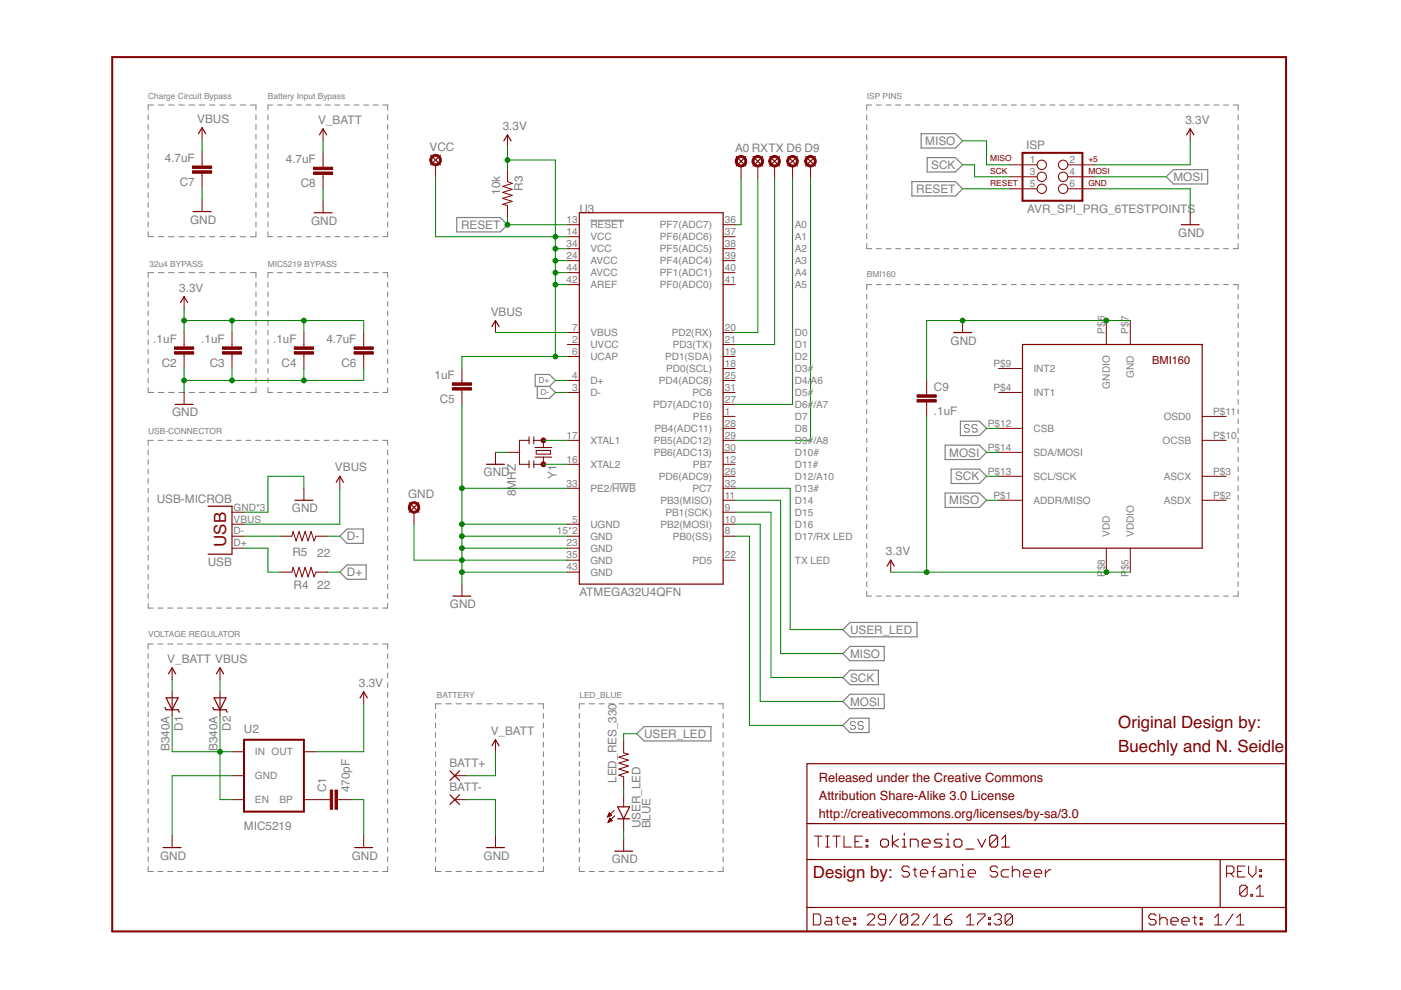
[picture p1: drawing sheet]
<svg xmlns="http://www.w3.org/2000/svg" width="297mm" height="210mm" viewBox="0 0 297 210" stroke-linecap="round" stroke-linejoin="round" font-family="sans-serif">
<g fill="none" stroke="#808080" stroke-width=".21">
<path d="M31.4 24.3v1.1M31.4 26.4v1.1M31.4 28.4v1.1M31.4 30.5v1.1M31.4 32.6v1.1M31.4 34.6v1.1M31.4 36.7v1.1M31.4 38.8v1.1M32.6 22.3h-1.2v1M33.6 22.3h1.2M35.8 22.3h1.1M37.9 22.3h1.2"/>
<path d="M40.1 22.3h1.2M42.2 22.3h1.2M44.4 22.3h1.2M46.6 22.3h1.2M48.8 22.3h1.1M50.9 22.3h1.2M53.1 22.3h1.2v1M54.3 24.3v1.1M54.3 26.4v1.1M54.3 28.4v1.1M54.3 30.5v1.1M54.3 32.6v1.1"/>
<path d="M54.3 34.6v1.1M54.3 36.7v1.1M54.3 38.8v1.1M56.8 24.3v1.1M56.8 26.4v1.1M56.8 28.4v1.1M56.8 30.5v1.1M56.8 32.6v1.1M56.8 34.6v1.1M56.8 36.7v1.1M56.8 38.8v1.1M57.8 22.3h-1v1"/>
<path d="M58.8 22.3h1.1M60.9 22.3h1M62.9 22.3h1M64.9 22.3h1.1M67 22.3h1M69 22.3h1M71 22.3h1.1M73 22.3h1.1M75.1 22.3h1M77.1 22.3h1M79.1 22.3h1.1M81.2 22.3h1v1"/>
<path d="M82.2 24.3v1.1M82.2 26.4v1.1M82.2 28.4v1.1M82.2 30.5v1.1M82.2 32.6v1.1M82.2 34.6v1.1M82.2 36.7v1.1M82.2 38.8v1.1M183.8 24.4v1.1M183.8 26.5v1.1M183.8 28.6v1.1M183.8 30.6v1.1"/>
<path d="M183.8 32.7v1.1M183.8 34.8v1.1M183.8 36.9v1.1M183.8 39.1v1M184.8 22.3h-1v1M185.8 22.3h1.1M187.9 22.3h1M189.9 22.3h1M192 22.3h1M194 22.3h1.1M196 22.3h1.1M198.1 22.3h1"/>
<path d="M200.1 22.3h1.1M202.2 22.3h1M204.2 22.3h1.1M206.3 22.3h1M208.3 22.3h1.1M210.4 22.3h1M212.4 22.3h1M214.4 22.3h1.1M216.5 22.3h1M218.5 22.3h1.1M220.6 22.3h1M222.6 22.3h1.1"/>
<path d="M224.7 22.3h1M226.7 22.3h1.1M228.7 22.3h1.1M230.8 22.3h1M232.8 22.3h1.1M234.9 22.3h1M236.9 22.3h1.1M239 22.3h1M241 22.3h1.1M243.1 22.3h1M245.1 22.3h1M247.1 22.3h1.1"/>
<path d="M249.2 22.3h1M251.2 22.3h1.1M253.3 22.3h1M255.3 22.3h1.1M257.4 22.3h1M259.4 22.3h1.1M261.5 22.3h1v1M262.5 24.4v1.1M262.5 26.5v1.1M262.5 28.6v1.1M262.5 30.6v1.1M262.5 32.7v1.1"/>
<path d="M262.5 34.8v1.1M262.5 36.9v1.1M262.5 39.1v1M31.4 40.9v1M31.4 42.9v1.1M31.4 45v1.1M31.4 47.1v1M31.4 49.1v1.1h1.2M31.4 59.8v1.1M32.6 57.8h-1.2v1M33.6 57.8h1.2M33.6 50.2h1.2"/>
<path d="M35.8 57.8h1.1M35.8 50.2h1.1M37.9 57.8h1.2M37.9 50.2h1.2M40.1 57.8h1.2M40.1 50.2h1.2M42.2 57.8h1.2M42.2 50.2h1.2M44.4 57.8h1.2M44.4 50.2h1.2M46.6 57.8h1.2M46.6 50.2h1.2"/>
<path d="M48.8 57.8h1.1M48.8 50.2h1.1M50.9 57.8h1.2M50.9 50.2h1.2M53.1 57.8h1.2v1M54.3 40.9v1M54.3 42.9v1.1M54.3 45v1.1M54.3 47.1v1M54.3 49.1v1.1h-1.2M54.3 59.8v1.1M56.8 40.9v1"/>
<path d="M56.8 42.9v1.1M56.8 45v1.1M56.8 47.1v1M56.8 49.1v1.1h1M56.8 59.8v1.1M57.8 57.8h-1v1M58.8 57.8h1.1M58.8 50.2h1.1M60.9 57.8h1M60.9 50.2h1M62.9 57.8h1M62.9 50.2h1"/>
<path d="M64.9 57.8h1.1M64.9 50.2h1.1M67 57.8h1M67 50.2h1M69 57.8h1M69 50.2h1M71 57.8h1.1M71 50.2h1.1M73 57.8h1.1M73 50.2h1.1M75.1 57.8h1M75.1 50.2h1"/>
<path d="M77.1 57.8h1M77.1 50.2h1M79.1 57.8h1.1M79.1 50.2h1.1M81.2 57.8h1v1M82.2 40.9v1M82.2 42.9v1.1M82.2 45v1.1M82.2 47.1v1M82.2 49.1v1.1h-1M82.2 59.8v1.1M125.2 46.7h7.1"/>
<path d="M183.8 51.6v1.1h1M183.8 41.1v1.1M183.8 43.2v1.1M183.8 45.3v1.1M183.8 47.4v1.1M183.8 49.5v1.1M185.8 52.7h1.1M187.9 52.7h1M189.9 52.7h1M192 52.7h1M194 52.7h1.1M196 52.7h1.1"/>
<path d="M198.1 52.7h1M200.1 52.7h1.1M202.2 52.7h1M204.2 52.7h1.1M206.3 52.7h1M208.3 52.7h1.1M210.4 52.7h1M212.4 52.7h1M214.4 52.7h1.1M216.5 52.7h1M218.5 52.7h1.1M220.6 52.7h1"/>
<path d="M222.6 52.7h1.1M224.7 52.7h1M226.7 52.7h1.1M228.7 52.7h1.1M230.8 52.7h1M232.8 52.7h1.1M234.9 52.7h1M236.9 52.7h1.1M239 52.7h1M241 52.7h1.1M243.1 52.7h1M245.1 52.7h1"/>
<path d="M247.1 52.7h1.1M249.2 52.7h1M251.2 52.7h1.1M253.3 52.7h1M255.3 52.7h1.1M257.4 52.7h1M259.4 52.7h1.1M262.5 41.1v1.1M262.5 43.2v1.1M262.5 45.3v1.1M262.5 47.4v1.1M262.5 49.5v1.1"/>
<path d="M262.5 51.6v1.1h-1M31.4 61.9v1M31.4 63.9v1M31.4 65.9v1.1M31.4 68v1M31.4 70v1M31.4 72v1M31.4 74.1v1M31.4 76.1v1M31.4 78.1v1M54.3 61.9v1M54.3 63.9v1"/>
<path d="M54.3 65.9v1.1M54.3 68v1M54.3 70v1M54.3 72v1M54.3 74.1v1M54.3 76.1v1M54.3 78.1v1M56.8 61.9v1M56.8 63.9v1M56.8 65.9v1.1M56.8 68v1M56.8 70v1"/>
<path d="M56.8 72v1M56.8 74.1v1M56.8 76.1v1M56.8 78.1v1M82.2 61.9v1M82.2 63.9v1M82.2 65.9v1.1M82.2 68v1M82.2 70v1M82.2 72v1M82.2 74.1v1M82.2 76.1v1"/>
<path d="M82.2 78.1v1M183.8 62.4v1M183.8 64.4v1M183.8 66.4v1.1M183.8 68.5v1M183.8 70.5v1M183.8 72.5v1.1M183.8 74.6v1M183.8 76.6v1M183.8 78.6v1.1M184.8 60.3h-1v1.1M185.8 60.3h1.1"/>
<path d="M187.9 60.3h1M189.9 60.3h1M192 60.3h1M194 60.3h1.1M196 60.3h1.1M198.1 60.3h1M200.1 60.3h1.1M202.2 60.3h1M204.2 60.3h1.1M206.3 60.3h1M208.3 60.3h1.1M210.4 60.3h1"/>
<path d="M212.4 60.3h1M214.4 60.3h1.1M216.5 60.3h1M218.5 60.3h1.1M220.6 60.3h1M222.6 60.3h1.1M224.7 60.3h1M226.7 60.3h1.1M228.7 60.3h1.1M230.8 60.3h1M232.8 60.3h1.1M234.9 60.3h1"/>
<path d="M236.9 60.3h1.1M239 60.3h1M241 60.3h1.1M243.1 60.3h1M245.1 60.3h1M247.1 60.3h1.1M249.2 60.3h1M251.2 60.3h1.1M253.3 60.3h1M255.3 60.3h1.1M257.4 60.3h1M259.4 60.3h1.1"/>
<path d="M261.5 60.3h1v1.1M262.5 62.4v1M262.5 64.4v1M262.5 66.4v1.1M262.5 68.5v1M262.5 70.5v1M262.5 72.5v1.1M262.5 74.6v1M262.5 76.6v1M262.5 78.6v1.1M31.4 82.2v1h1.2M31.4 80.1v1.1"/>
<path d="M31.4 95.4v1M31.4 97.4v1M31.4 99.5v1M32.5 93.4h-1.1v1M33.5 93.4h1M33.6 83.2h1.2M35.6 93.4h1M35.8 83.2h1.1M37.6 93.4h1.1M37.9 83.2h1.2M39.7 93.4h1.1M40.1 83.2h1.2"/>
<path d="M41.8 93.4h1M42.2 83.2h1.2M43.8 93.4h1.1M44.4 83.2h1.2M45.9 93.4h1.1M46.6 83.2h1.2M48 93.4h1.1M48.8 83.2h1.1M50.1 93.4h1M50.9 83.2h1.2M52.1 93.4h1.1M54.2 93.4h1.1"/>
<path d="M54.3 82.2v1h-1.2M54.3 80.1v1.1M56.3 93.4h1M56.8 80.1v1.1M56.8 82.2v1h1M58.3 93.4h1.1M58.8 83.2h1.1M60.4 93.4h1.1M60.9 83.2h1M62.5 93.4h1.1M62.9 83.2h1M64.6 93.4h1"/>
<path d="M64.9 83.2h1.1M66.6 93.4h1.1M67 83.2h1M68.7 93.4h1.1M69 83.2h1M70.8 93.4h1M71 83.2h1.1M72.8 93.4h1.1M73 83.2h1.1M74.9 93.4h1.1M75.1 83.2h1M77 93.4h1.1"/>
<path d="M77.1 83.2h1M79.1 93.4h1M79.1 83.2h1.1M81.1 93.4h1.1v1M82.2 82.2v1h-1M82.2 80.1v1.1M82.2 95.4v1M82.2 97.4v1M82.2 99.5v1M183.8 80.7v1M183.8 82.7v1M183.8 84.7v1"/>
<path d="M183.8 86.8v1M183.8 88.8v1M183.8 90.8v1M183.8 92.9v1M183.8 94.9v1M183.8 96.9v1M183.8 98.9v1.1M205.5 90.3l-.2-.3h-.6l-.3 .3v.3l.3 .2h.6l.2 .3v.3l-.2 .2h-.6l-.3-.2M207.2 90.3l-.3-.3h-.5l-.3 .3v.3l.3 .2h.5l.3 .3v.3l-.3 .2h-.5l-.3-.2M262.5 80.7v1M262.5 82.7v1M262.5 84.7v1"/>
<path d="M262.5 86.8v1M262.5 88.8v1M262.5 90.8v1M262.5 92.9v1M262.5 94.9v1M262.5 96.9v1M262.5 98.9v1.1M31.4 101.5v1M31.4 103.5v1M31.4 105.6v1M31.4 107.6v1M31.4 109.6v1"/>
<path d="M31.4 111.6v1.1M31.4 113.7v1M31.4 115.7v1M31.4 117.7v1.1M31.4 119.8v1M82.2 101.5v1M82.2 103.5v1M82.2 105.6v1M82.2 107.6v1M82.2 109.6v1M82.2 111.6v1.1M82.2 113.7v1"/>
<path d="M82.2 115.7v1M82.2 117.7v1.1M82.2 119.8v1M129.8 102.6h5M183.8 101v1M183.8 103v1M183.8 105v1.1M183.8 107.1v1M183.8 109.1v1M183.8 111.1v1.1M183.8 113.2v1M183.8 115.2v1"/>
<path d="M183.8 117.2v1.1M183.8 119.3v1M262.5 101v1M262.5 103v1M262.5 105v1.1M262.5 107.1v1M262.5 109.1v1M262.5 111.1v1.1M262.5 113.2v1M262.5 115.2v1M262.5 117.2v1.1M262.5 119.3v1"/>
<path d="M31.4 121.8v1M31.4 123.8v1.1M31.4 125.9v1M31.4 127.9v1h1.1M31.4 138.6v1M32.5 136.5h-1.1v1.1M33.5 128.9h1M33.5 136.5h1M35.6 128.9h1M35.6 136.5h1M37.6 128.9h1.1M37.6 136.5h1.1"/>
<path d="M39.7 128.9h1.1M39.7 136.5h1.1M41.8 128.9h1M41.8 136.5h1M43.8 128.9h1.1M43.8 136.5h1.1M45.9 128.9h1.1M45.9 136.5h1.1M48 128.9h1.1M48 136.5h1.1M50.1 128.9h1M50.1 136.5h1"/>
<path d="M52.1 128.9h1.1M52.1 136.5h1.1M54.2 128.9h1.1M54.2 136.5h1.1M56.3 128.9h1M56.3 136.5h1M58.3 128.9h1.1M58.3 136.5h1.1M60.4 128.9h1.1M60.4 136.5h1.1M62.5 128.9h1.1M62.5 136.5h1.1"/>
<path d="M64.6 128.9h1M64.6 136.5h1M66.6 128.9h1.1M66.6 136.5h1.1M68.7 128.9h1.1M68.7 136.5h1.1M70.8 128.9h1M70.8 136.5h1M72.8 128.9h1.1M72.8 136.5h1.1M74.9 128.9h1.1M74.9 136.5h1.1"/>
<path d="M77 128.9h1.1M77 136.5h1.1M79.1 128.9h1M79.1 136.5h1M81.1 136.5h1.1v1.1M82.2 121.8v1M82.2 123.8v1.1M82.2 125.9v1M82.2 127.9v1h-1.1M82.2 138.6v1M183.8 121.3v1M183.8 123.3v1.1"/>
<path d="M183.8 125.3v1.1h1M185.8 126.4h1.1M187.9 126.4h1M189.9 126.4h1M192 126.4h1M194 126.4h1.1M196 126.4h1.1M198.1 126.4h1M200.1 126.4h1.1M202.2 126.4h1M204.2 126.4h1.1M206.3 126.4h1"/>
<path d="M208.3 126.4h1.1M210.4 126.4h1M212.4 126.4h1M214.4 126.4h1.1M216.5 126.4h1M218.5 126.4h1.1M220.6 126.4h1M222.6 126.4h1.1M224.7 126.4h1M226.7 126.4h1.1M228.7 126.4h1.1M230.8 126.4h1"/>
<path d="M232.8 126.4h1.1M234.9 126.4h1M236.9 126.4h1.1M239 126.4h1M241 126.4h1.1M243.1 126.4h1M245.1 126.4h1M247.1 126.4h1.1M249.2 126.4h1M251.2 126.4h1.1M253.3 126.4h1M255.3 126.4h1.1"/>
<path d="M257.4 126.4h1M259.4 126.4h1.1M262.5 121.3v1M262.5 123.3v1.1M262.5 125.3v1.1h-1M31.4 140.6v1.1M31.4 142.7v1M31.4 144.7v1.1M31.4 146.8v1M31.4 148.8v1.1M31.4 150.9v1.1M31.4 153v1"/>
<path d="M31.4 155v1.1M31.4 157.1v1M31.4 159.1v1.1M82.2 140.6v1.1M82.2 142.7v1M82.2 144.7v1.1M82.2 146.8v1M82.2 148.8v1.1M82.2 150.9v1.1M82.2 153v1M82.2 155v1.1M82.2 157.1v1"/>
<path d="M82.2 159.1v1.1M92.4 151.3v1M92.4 153.3v1M92.4 155.3v1.1M92.4 157.4v1M92.4 159.4v1M93.5 149.2h-1.1v1.1M94.5 149.2h1.2M96.7 149.2h1.2M98.9 149.2h1.1M101 149.2h1.2M103.2 149.2h1.2"/>
<path d="M105.4 149.2h1.1M107.5 149.2h1.2M109.7 149.2h1.2M111.9 149.2h1.2M114 149.2h1.2v1.1M115.2 151.3v1M115.2 153.3v1M115.2 155.3v1.1M115.2 157.4v1M115.2 159.4v1M122.8 151.3v1M122.8 153.3v1"/>
<path d="M122.8 155.3v1.1M122.8 157.4v1M122.8 159.4v1M123.9 149.2h-1.1v1.1M124.9 149.2h1.1M127 149.2h1.1M129.1 149.2h1.1M131.2 149.2h1.1M133.3 149.2h1.1M135.4 149.2h1.1M137.5 149.2h1.1M139.6 149.2h1.1"/>
<path d="M141.7 149.2h1.1M143.8 149.2h1.1M145.9 149.2h1.1M148 149.2h1.1M150.1 149.2h1.1M152.2 149.2h1.1v1.1M153.3 151.3v1M153.3 153.3v1M153.3 155.3v1.1M153.3 157.4v1M153.3 159.4v1M181.4 153.3l-.3-.3h-.5l-.3 .3v.2l.3 .3h.5l.3 .3v.2l-.3 .3h-.5l-.3-.3"/>
<path d="M183 153.3l-.2-.3h-.6l-.3 .3v.2l.3 .3h.6l.2 .3v.2l-.2 .3h-.6l-.3-.3M31.4 161.2v1M31.4 163.2v1.1M31.4 165.3v1M31.4 167.3v1.1M31.4 169.4v1M31.4 171.4v1.1M31.4 173.5v1M31.4 175.5v1.1M31.4 177.6v1M31.4 179.6v1.1M82.2 161.2v1"/>
<path d="M82.2 163.2v1.1M82.2 165.3v1M82.2 167.3v1.1M82.2 169.4v1M82.2 171.4v1.1M82.2 173.5v1M82.2 175.5v1.1M82.2 177.6v1M82.2 179.6v1.1M92.4 161.4v1.1M92.4 163.4v1.1M92.4 165.5v1"/>
<path d="M92.4 167.5v1.1M92.4 169.5v1.1M92.4 171.6v1M92.4 173.6v1M92.4 175.6v1.1M92.4 177.7v1M92.4 179.7v1M115.2 161.4v1.1M115.2 163.4v1.1M115.2 165.5v1M115.2 167.5v1.1M115.2 169.5v1.1"/>
<path d="M115.2 171.6v1M115.2 173.6v1M115.2 175.6v1.1M115.2 177.7v1M115.2 179.7v1M122.8 161.4v1.1M122.8 163.4v1.1M122.8 165.5v1M122.8 167.5v1.1M122.8 169.5v1.1M122.8 171.6v1M122.8 173.6v1"/>
<path d="M122.8 175.6v1.1M122.8 177.7v1M122.8 179.7v1M153.3 161.4v1.1M153.3 163.4v1.1M153.3 165.5v1M153.3 167.5v1.1M153.3 169.5v1.1M153.3 171.6v1M153.3 173.6v1M153.3 175.6v1.1M153.3 177.7v1"/>
<path d="M153.3 179.7v1M31.4 181.7v1M31.4 183.7v1.1h1.1M33.5 184.8h1M35.6 184.8h1M37.6 184.8h1.1M39.7 184.8h1.1M41.8 184.8h1M43.8 184.8h1.1M45.9 184.8h1.1M48 184.8h1.1M50.1 184.8h1"/>
<path d="M52.1 184.8h1.1M54.2 184.8h1.1M56.3 184.8h1M58.3 184.8h1.1M60.4 184.8h1.1M62.5 184.8h1.1M64.6 184.8h1M66.6 184.8h1.1M68.7 184.8h1.1M70.8 184.8h1M72.8 184.8h1.1M74.9 184.8h1.1"/>
<path d="M77 184.8h1.1M79.1 184.8h1M82.2 181.7v1M82.2 183.7v1.1h-1.1M92.4 183.7v1.1h1.1M92.4 181.7v1.1M94.5 184.8h1.2M96.7 184.8h1.2M98.9 184.8h1.1M101 184.8h1.2M103.2 184.8h1.2M105.4 184.8h1.1"/>
<path d="M107.5 184.8h1.2M109.7 184.8h1.2M111.9 184.8h1.2M115.2 181.7v1.1M115.2 183.7v1.1h-1.2M122.8 183.7v1.1h1.1M122.8 181.7v1.1M124.9 184.8h1.1M127 184.8h1.1M129.1 184.8h1.1M131.2 184.8h1.1M133.3 184.8h1.1"/>
<path d="M135.4 184.8h1.1M137.5 184.8h1.1M139.6 184.8h1.1M141.7 184.8h1.1M143.8 184.8h1.1M145.9 184.8h1.1M148 184.8h1.1M150.1 184.8h1.1M153.3 183.7v1.1h-1.1M153.3 181.7v1.1"/>
</g>
<g fill="none" stroke="#808080" stroke-width=".25">
<path d="M193.3 38.5h9.3l1.5 1.5-1.5 1.6h-9.3zM195.3 28.3h7.3l1.5 1.6-1.5 1.5h-7.3zM196.6 33.4h6l1.5 1.5-1.5 1.6h-6zM247.3 37.5l1.5-1.5h7.3v3h-7.3zM96.8 46.1h9.3l1.5 1.5-1.5 1.6h-9.3zM113.5 79.4h3l1.3 1.3-1.3 1.2h-3zM113.9 81.9v2.6h2.6l1.3-1.3-1.3-1.3M200.4 94.4h7.2l1.6 1.5-1.6 1.5h-7.2zM201.7 99.5h5.9l1.6 1.5-1.6 1.5h-5.9zM203.6 89.3h4l1.6 1.5-1.6 1.6h-4zM72.1 113.7l1.5-1.5h3.4v3h-3.4zM200.4 104.5h7.2l1.6 1.6-1.6 1.5h-7.2z"/>
<path d="M72.1 121.3l1.5-1.5h4v3h-4zM178.7 138.6l1.5-1.5h7.3v3h-7.3zM178.7 133.5l1.5-1.5h14.2v3h-14.2zM135 155.6l1.5-1.5h14.2v3h-14.2zM178.7 148.7l1.5-1.5h7.3v3h-7.3zM178.7 143.6l1.5-1.5h6v3.1h-6zM178.7 153.8l1.5-1.5h4.1v3h-4.1z"/>
</g>
<g fill="none" stroke="#800000" stroke-width=".21">
<path d="M42.8 27.1v2.5M42.8 32.2v3M42.8 36.7v3.1M68.5 27.3v2.6M68.5 32.4v3.1M68.5 37v3M92.4 34.9v2.6M107.6 28.6v2.5M107.6 36v2.5l1 .4-2 .6 2 .7-2 .6 2 .6-2 .7 2 .6-2 .6 1 .3v2.5M157.1 35.2v2.5M160.7 35.2v2.5M164.2 35.2v2.5"/>
<path d="M168 35.2v2.5M171.9 35.2v2.5M214.2 34.9h5.7M214.2 37.5h5.7M226.4 34.9h5.6M226.4 37.5h5.6M252.3 27.3v2.6M42.8 42.3v2.6M68.5 42.6v2.5M120.3 47.6h2.5M120.3 55.3h2.5M120.3 57.8h2.5"/>
<path d="M120.3 52.7h2.5M120.3 50.2h2.5M153.3 47.6h2.6M153.3 55.3h2.6M153.3 57.8h2.6M153.3 52.7h2.6M153.3 50.2h2.6M214.2 40h5.7M226.4 40h5.6M252.3 45.1v2.5M39 62.9v2.5M39 70.5v3.1"/>
<path d="M39 75.1v3M49.2 70.5v3.1M49.2 75.1v3M64.4 70.5v3.1M64.4 75.1v3M77.1 70.5v3.1M77.1 75.1v3M97.9 78.1v3.1M105.1 68v2.5M120.3 60.3h2.5M120.3 75.6h2.5M120.3 70.5h2.5"/>
<path d="M120.3 73h2.5M153.3 60.3h2.6M153.3 78.1h2.6M153.3 75.6h2.6M153.3 70.5h2.6M153.3 73h2.6M204.1 68v2.5M211.7 78.1h5.1M234.6 68v5M239.6 68v5M39 83.2v2.5M97.9 82.7v3"/>
<path d="M105.1 95.9v2.5M107.6 95.9h2.5M112.2 93.4h-2.1v5h2.1M112.2 92.6v1.5M112.2 97.7v1.5M113.2 93.4h2v1.5M113.2 92.6v1.5M113.2 97.7v1.5M113.4 96.9h3.6M113.4 94.9h3.6M113.7 95.5h3v.8h-3zM115.2 96.9v1.5h-2"/>
<path d="M120.3 80.7h2.5M120.3 83.2h2.5M120.3 93.4h2.5M120.3 98.4h2.5M153.3 80.7h2.6M153.3 83.2h2.6M153.3 90.8h2.6M153.3 93.4h2.6M153.3 95.9h2.6M153.3 98.4h2.6M153.3 85.7h2.6M153.3 88.3h2.6"/>
<path d="M196.5 80.7v3M196.5 85.2v3.1M211.7 83.2h5.1M211.7 90.8h5.1M211.7 95.9h5.1M254.9 93.4h5.1M254.9 88.3h5.1M49.2 113.7h2.5M49.2 116.2h2.5M49.2 108.6h2.5M49.2 111.1h2.5M59.4 113.7h2.5l.2-1 .7 2 .6-2 .7 2 .6-2 .6 2 .7-2 .6 2 .4-1h2.5"/>
<path d="M64.4 103.5v2.6M72.1 101v2.5M87.8 108.6v2.5M120.3 113.7h2.5M120.3 116.2h2.5M120.3 118.8h2.5M120.3 111.1h2.5M120.3 103.5h2.5M153.3 113.7h2.6M153.3 118.8h2.6M153.3 108.6h2.6M153.3 111.1h2.6"/>
<path d="M153.3 106.1h2.6M153.3 103.5h2.6M153.3 101h2.6M188.8 118.8v2.5M211.7 106.1h5.1M211.7 101h5.1M234.6 116.2v5.1M239.6 116.2v5.1M254.9 106.1h5.1M254.9 101h5.1M59.4 121.3h2.5l.2-1 .7 2 .6-2 .7 2 .6-2 .6 2 .7-2 .6 2 .4-1h2.5M97.9 123.8v2.6"/>
<path d="M120.3 121.3h2.5M36.5 141.6v2.5M36.5 146.7v5.1M46.7 141.6v2.5M46.7 146.7v5.1M49.2 159.4h2.5M64.4 159.4h2.6M77.1 146.7v2.5M105.1 156.8v2.6M132.2 157.1v2.5l1 .3-2 .6 2 .7-2 .6 2 .6-2 .7 2 .6-2 .6 1 .4v2.6M36.5 177.2v2.5M49.2 164.5h2.5"/>
<path d="M49.2 169.5h2.5M64.4 169.5h5.6M71.5 169.5h3.1M77.1 177.2v2.5M96.4 164.5h2.6M96.4 169.5h2.6M105.1 177.2v2.5M128.8 173.1h.3M128.9 173h.4M128.9 172.9h.7M128.9 174.3h.1M129 174.2h.3"/>
<path d="M129 172.8h.6M129.1 172.6h.4M129.1 174.1h.5M129.1 172.5h.2M129.1 174h.7M129.2 172.4h.1M129.2 173.8h.5M129.2 172.3l.5 .5-.9 .4zM129.2 173.7h.3M129.3 173.6h.1M129.3 173.5l.5 .5-.9 .4zM130.2 171.8l-1.4 1.4"/>
<path d="M130.3 173l-1.4 1.4M132.2 168.5v2.6M132.2 173.6v2.5M132.2 177.9v2.6M172.7 177.3h1.6M173.5 177.3v2.3M175 177.3h.8M175 179.6h.8M175.4 177.3v2.3M176.6 177.3h1.6M177.4 177.3v2.3M178.9 177.3v2.3h1.6"/>
<path d="M181.3 178.4h.8M182.8 177.3h-1.5v2.3h1.5M183.6 179.2h.4v.4h-.4zM183.6 178.1h.4v.3h-.4zM172.4 193.8h1.2l.4 .4v1.5l-.4 .4h-1.2zM175.2 194.6h.8l.3 .3v1.2h-1.1l-.4-.4 .4-.4h1.1M177.1 194.6h.8M177.5 194.2v1.5l.4 .4M178.7 195.3h1.6v-.4l-.4-.3h-.8l-.4 .3v.8l.4 .4h.8M181 195.7h.4v.4h-.4zM181 194.6h.4v.3h-.4zM183.9 194.2l.4-.4h.7l.4 .4v.4l-1.5 1.5h1.5"/>
<path d="M187.8 194.9h-1.2l-.4-.3v-.4l.4-.4h.8l.4 .4v1.5l-.4 .4h-.8l-.4-.4M190.1 193.8l-1.5 2.3M192.4 194.2v1.5l-.3 .4h-.8l-.4-.4M192.4 194.2l-.3-.4h-.8l-.4 .4v1.5M192.4 194.2l-1.5 1.5M192.8 184l-.4-.4h-.8l-.4 .4v.4l.4 .4h.8l.4 .4v.4l-.4 .3h-.8l-.4-.3M193.2 194.2l.4-.4h.8l.4 .4v.4l-1.6 1.5h1.6M193.6 184.4h.8M194 184v1.6l.4 .3M195.1 185.2h1.6v-.4l-.4-.4h-.8l-.4 .4v.8l.4 .3h.8M197.1 193.8l-1.5 2.3M197.5 184.8h.8"/>
<path d="M197.9 196.1h1.6M197.9 194.6l.8-.8v2.3M198.3 183.6l-.4 .4v1.9M199.4 184.4h.8l.4 .4v1.1h-1.2l-.4-.3 .4-.4h1.2M200.3 194.9h1.1l.4 .4v.4l-.4 .4h-.8l-.3-.4zM201.4 185.9v-1.5h1.1l.4 .4v1.1M201.8 193.8l-.8 .4-.7 .7M203.7 185.9h.8M203.7 184.4h.4v1.5M204.1 183.2v.4M204.9 196.1h1.6M204.9 194.6l.8-.8v2.3"/>
<path d="M205.3 185.2h1.5v-.4l-.4-.4h-.7l-.4 .4v.8l.4 .3h.7M207.3 193.8h1.5v.4l-1.5 1.5v.4M209.6 195.7h.4v.4h-.4zM209.6 194.6h.4v.3h-.4zM210.8 194.2l.4-.4h.7l.4 .4v.4l-.4 .3M211.5 184l-.4-.4h-.8l-.3 .4v.4l.3 .4h.8l.4 .4v.4l-.4 .3h-.8l-.3-.3M211.5 194.9h.4M211.9 194.9l.4 .4v.4l-.4 .4h-.7l-.4-.4M213.8 184.4h-1.1l-.4 .4v.8l.4 .3h1.1M214.6 184.8l.4-.4h.8l.4 .4v1.1M214.6 183.6v2.3M214.7 194.2v1.5l-.4 .4h-.8l-.4-.4"/>
<path d="M214.7 194.2l-.4-.4h-.8l-.4 .4v1.5M214.7 194.2l-1.6 1.5M217 185.2h1.5v-.4l-.4-.4h-.7l-.4 .4v.8l.4 .3h.7M219.3 185.2h1.6v-.4l-.4-.4h-.8l-.4 .4v.8l.4 .3h.8M221.6 184.4v1.5M222.8 184.4h-.4l-.8 .8M245.1 194.2l-.4-.4h-.8l-.3 .4v.4l.3 .3h.8l.4 .4v.4l-.4 .4h-.8l-.3-.4M245.9 194.9l.4-.3h.8l.4 .3v1.2M245.9 193.8v2.3M248.2 195.3h1.6v-.4l-.4-.3h-.8l-.4 .3v.8l.4 .4h.8M250.6 195.3h1.5v-.4l-.4-.3h-.7l-.4 .3v.8l.4 .4h.7M252.9 194.6h.8"/>
<path d="M253.3 194.2v1.5l.4 .4M254.5 195.7h.4v.4h-.4zM254.5 194.6h.4v.3h-.4zM257.5 196.1h1.6M257.5 194.6l.8-.8v2.3M260.1 185.2h1.1l.4-.4v-.8l-.4-.4h-1.1v2.3M260.8 185.2l.8 .7M261.4 193.8l-1.5 2.3M262.2 196.1h1.6M262.2 194.6l.8-.8v2.3M262.4 184.8h.8M264 183.6h-1.6v2.3h1.6"/>
<path d="M264.4 188.1l-.4-.4h-.8l-.4 .4v1.5M264.4 188.1v1.5l-.4 .4h-.8l-.4-.4M264.4 188.1l-1.6 1.5M264.7 183.6v1.6l.8 .7 .8-.7v-1.6M265.2 189.6h.4v.4h-.4zM266.4 190h1.5M266.4 188.5l.7-.8v2.3M267.1 184.4h.4v.4h-.4zM267.1 185.6h.4v.3h-.4z"/>
<circle cx="220.9" cy="37.5" r=".99"/>
<circle cx="220.9" cy="34.9" r=".99"/>
<circle cx="225.4" cy="37.5" r=".99"/>
<circle cx="225.4" cy="34.9" r=".99"/>
<circle cx="220.9" cy="40" r=".99"/>
<circle cx="225.4" cy="40" r=".99"/>
</g>
<g fill="none" stroke="#800000" stroke-width=".25">
<path d="M42.1 28.3l.7-1.2 .8 1.2M67.7 28.6l.8-1.3 .8 1.3M91.3 32.9l2.1 2M93.4 32.9l-2.1 2M106.8 29.9l.8-1.3 .8 1.3M156.1 33.2l2 2M158.1 33.2l-2 2M159.7 33.2l2 2M161.7 33.2l-2 2M163.2 33.2l2 2M165.2 33.2l-2 2M167 33.2l2.1 2"/>
<path d="M169.1 33.2l-2.1 2M170.8 33.2l2.1 2M172.9 33.2l-2.1 2M251.6 28.6l.7-1.3 .8 1.3M40.9 44.9h3.8M66.6 45.1h3.8M122.8 45.1h30.5v78.7h-30.5zM250.4 47.6h3.9M38.3 64.2l.7-1.3 .8 1.3M104.3 69.2l.8-1.2 .7 1.2M202.2 70.5h3.8M216.8 73h38.1v43.2h-38.1z"/>
<path d="M37.1 85.7h3.8M103.1 98.4h3.9M44.1 107.3h5.1v10.2h-5.1M62.5 106.1h3.8M71.3 102.3l.8-1.3 .7 1.3M86.8 106.6l2 2M88.8 106.6l-2 2M96 126.4h3.8M188.1 120l.7-1.2 .8 1.2M35 150l.2 .5h2.6l.2 .5M35.2 148h2.6l-1.3 2.5zM35.7 142.9l.8-1.3 .8 1.3"/>
<path d="M45.1 150l.3 .5h2.5l.3 .5M45.4 148h2.5l-1.2 2.5zM45.9 142.9l.8-1.3 .7 1.3M76.3 148l.8-1.3 .8 1.3M104.3 158.1l.8-1.3 .7 1.3M34.6 179.7h3.8M75.2 179.7h3.8M95.4 163.4l2 2.1M95.4 168.5l2 2.1M97.4 163.4l-2 2.1M97.4 168.5l-2 2.1M103.1 179.7h3.9"/>
<path d="M131 171.1h2.5l-1.3 2.5zM131 173.6h2.5M171.1 161.9h101.6v35.6h-101.6zM171.1 174.6h101.6M130.3 180.5h3.8M171.1 182.2h101.6M171.1 192.4h101.6M242.2 192.4v5.1M258.7 182.2v10.2"/>
</g>
<path d="M23.8 12.1h248.9v185.4h-248.9zM216.8 32.4h12.7v10.2h-12.7zM51.7 156.8h12.7v15.3h-12.7z" fill="none" stroke="#800000" stroke-width=".42"/>
<g fill="#800000" stroke="#800000" stroke-width=".21">
<path d="M71 167.5h.5v4.1h-.5z"/>
<path d="M70 167.5h.5v4.1h-.5z"/>
<path d="M37 73.6h4.1v.5h-4.1z"/>
<path d="M37 74.6h4.1v.5h-4.1z"/>
<path d="M47.2 73.6h4v.5h-4z"/>
<path d="M47.2 74.6h4v.5h-4z"/>
<path d="M62.4 73.6h4.1v.5h-4.1z"/>
<path d="M62.4 74.6h4.1v.5h-4.1z"/>
<path d="M95.9 81.2h4.1v.5h-4.1z"/>
<path d="M95.9 82.2h4.1v.5h-4.1z"/>
<path d="M75.1 73.6h4v.5h-4z"/>
<path d="M75.1 74.6h4v.5h-4z"/>
<path d="M40.8 35.2h4.1v.5h-4.1z"/>
<path d="M40.8 36.2h4.1v.5h-4.1z"/>
<path d="M66.5 35.5h4v.5h-4z"/>
<path d="M66.5 36.5h4v.5h-4z"/>
<path d="M194.4 84.7h4.1v.5h-4.1z"/>
<path d="M194.4 83.7h4.1v.5h-4.1z"/>
</g>
<g fill="none" stroke="#800000" stroke-width=".23">
<path d="M186.7 178.3l.4-.4h.8l.5 .4v.9l-.5 .4h-.8l-.4-.4zM189.2 177.1v2.5M190.5 177.9l-1.3 .9 1.3 .8M191.3 179.6h.9M191.3 177.9h.4v1.7M191.7 176.7v.4M193 179.6v-1.7h1.3l.4 .4v1.3M195.5 178.8h1.7v-.5l-.4-.4h-.9l-.4 .4v.9l.4 .4h.9M199.7 177.9h-1.2l-.4 .4 .4 .5h.8l.4 .4-.4 .4h-1.2M200.6 179.6h.8M200.6 177.9h.4v1.7M201 176.7v.4"/>
<path d="M202.3 178.3l.4-.4h.8l.4 .4v.9l-.4 .4h-.8l-.4-.4zM207.3 177.9l.9 1.7 .8-1.7M211.5 177.5v1.7l-.4 .4h-.9l-.4-.4M211.5 177.5l-.4-.4h-.9l-.4 .4v1.7M211.5 177.5l-1.7 1.7M212.4 179.6h1.6M212.4 177.9l.8-.8v2.5M204.8 180h1.7"/>
</g>
<g fill="#800000" stroke="#800000" stroke-width=".21">
<path d="M159.9 33.3a1.22 1.22 0 0 1 1.9 .3 1.22 1.22 0 0 1-.9 1.8 1.22 1.22 0 0 1-1.5-1.2h.5a.8 .8 0 0 1 1.1-.8 .8 .8 0 0 1 .2 1.3 .8 .8 0 0 1-1.3-.3v-.2h-.5z" fill-rule="evenodd"/>
<path d="M163.4 33.3a1.22 1.22 0 0 1 1.9 .3 1.22 1.22 0 0 1-.8 1.8 1.22 1.22 0 0 1-1.5-1.2h.4a.8 .8 0 0 1 1.1-.8 .8 .8 0 0 1 .3 1.3 .8 .8 0 0 1-1.4-.3v-.2h-.4z" fill-rule="evenodd"/>
<path d="M156.3 33.3a1.22 1.22 0 0 1 1.9 .3 1.22 1.22 0 0 1-.8 1.8 1.22 1.22 0 0 1-1.5-1.2h.4a.82 .82 0 0 1 1.1-.8 .82 .82 0 0 1 .3 1.4 .82 .82 0 0 1-1.4-.4v-.2h-.4z" fill-rule="evenodd"/>
<path d="M87 106.7a1.22 1.22 0 0 1 1.9 .3 1.22 1.22 0 0 1-.8 1.8 1.22 1.22 0 0 1-1.5-1.2h.4a.81 .81 0 0 1 1.1-.8 .81 .81 0 0 1 .2 1.4 .81 .81 0 0 1-1.3-.4v-.2h-.4z" fill-rule="evenodd"/>
<path d="M91.6 33a1.22 1.22 0 0 1 1.9 .4 1.22 1.22 0 0 1-.9 1.7 1.22 1.22 0 0 1-1.5-1.2h.4a.81 .81 0 0 1 1.2-.6 .81 .81 0 0 1 .2 1.3 .81 .81 0 0 1-1.3-.4l-.1-.3h-.4z" fill-rule="evenodd"/>
<path d="M167.2 33.3a1.22 1.22 0 0 1 1.9 .3 1.22 1.22 0 0 1-.8 1.8 1.22 1.22 0 0 1-1.5-1.2h.4a.8 .8 0 0 1 1.1-.8 .8 .8 0 0 1 .3 1.3 .8 .8 0 0 1-1.3-.3l-.1-.2h-.4z" fill-rule="evenodd"/>
<path d="M171 33.3a1.22 1.22 0 0 1 1.9 .3 1.22 1.22 0 0 1-.8 1.8 1.22 1.22 0 0 1-1.5-1.2h.4a.8 .8 0 0 1 1.1-.8 .8 .8 0 0 1 .3 1.3 .8 .8 0 0 1-1.3-.3l-.1-.2h-.4z" fill-rule="evenodd"/>
<circle cx="115.2" cy="93.4" r=".51"/>
<circle cx="115.2" cy="98.4" r=".51"/>
</g>
<g fill="none" stroke="#008000" stroke-width=".21">
<path d="M42.8 29.6v2.6M42.8 39.8v2.5M68.5 29.9v2.5M92.4 37.5v12.7h27.9M107.6 31.1v4.9M107.6 33.9h10.2v41.7M157.1 37.7v9.9h-1.2M160.7 37.7v32.8h-5.1M164.2 37.7v35.3h-8.3M168 37.7v48h-12.1M171.9 37.7v55.7h-16M204.1 34.9h2.5v2.6h7.6"/>
<path d="M204.1 29.9h5.1v5h5M232 37.5h15.3M252.3 29.9v5h-20.3M68.5 40v2.6M107.6 46.1v1.5h12.7M117.8 57.8h2.5M117.8 55.3h2.5M117.8 52.7h2.5M204.1 40h10.1M232 40h20.3v5.1M39 68h38.1v2.5M39 65.4v5.1"/>
<path d="M39 78.1v5.1M49.2 68v2.5M49.2 78.1v2.6M64.4 68v2.5M64.4 78.1v2.6M77.1 78.1v2.6h-38.1M105.1 70.5h15.2M117.8 60.3h2.5M120.3 75.6h-22.4v2.5M239.6 68h-43.1v12.7M97.9 85.7v38.1M105.1 95.9h2.5"/>
<path d="M115.2 93.4h5.1M115.2 98.4h5.1M117.8 80.7h2.5M117.8 83.2h2.5M196.5 88.3v33M209.2 95.9h2.5M209.2 90.8h2.5M51.7 116.2h5.1v5.1h2.6M51.7 113.7h7.7M64.4 103.5v-2.5h-7.6v7.6h-5.1M69.5 113.7h2.6M72.1 103.5v7.6h-20.4"/>
<path d="M87.8 111.1v7.7h32.5M97.9 116.2h22.4M97.9 113.7h22.4M97.9 111.1h22.4M97.9 103.5h22.4M155.9 113.7h3v40.1h19.8M155.9 111.1h5.3v37.6h17.5M155.9 103.5h11.6v30h11.2M155.9 108.6h7.6v35h15.2M155.9 106.1h9.6v32.5h13.2M209.2 101h2.5M209.2 106.1h2.5"/>
<path d="M69.5 121.3h2.6M97.9 121.3h22.4M188.8 121.3h50.8M36.5 144.1v2.6M36.5 151.8v7.6h12.7M46.7 151.8v17.7h2.5M46.7 144.1v2.6M77.1 149.2v10.2h-10.1M105.1 159.4v5.1h-6.1M135 155.6h-2.8v1.5M49.2 164.5h-12.7v12.7M74.6 169.5h2.5v7.7"/>
<path d="M99 169.5h6.1v7.7M132.2 167.3v1.2M132.2 176.1v1.8"/>
</g>
<g fill="#008000" stroke="#008000" stroke-width=".21">
<circle cx="97.9" cy="121.3" r=".51"/>
<circle cx="97.9" cy="118.8" r=".51"/>
<circle cx="97.9" cy="116.2" r=".51"/>
<circle cx="97.9" cy="113.7" r=".51"/>
<circle cx="97.9" cy="111.1" r=".51"/>
<circle cx="97.9" cy="103.5" r=".51"/>
<circle cx="39" cy="80.7" r=".51"/>
<circle cx="49.2" cy="80.7" r=".51"/>
<circle cx="64.4" cy="80.7" r=".51"/>
<circle cx="234.6" cy="68" r=".51"/>
<circle cx="204.1" cy="68" r=".51"/>
<circle cx="107.6" cy="47.6" r=".51"/>
<circle cx="46.7" cy="159.4" r=".51"/>
<circle cx="107.6" cy="33.9" r=".51"/>
<circle cx="117.8" cy="57.8" r=".51"/>
<circle cx="117.8" cy="55.3" r=".51"/>
<circle cx="117.8" cy="52.7" r=".51"/>
<circle cx="117.8" cy="50.2" r=".51"/>
<circle cx="117.8" cy="60.3" r=".51"/>
<circle cx="117.8" cy="75.6" r=".51"/>
<circle cx="234.6" cy="121.3" r=".51"/>
<circle cx="196.5" cy="121.3" r=".51"/>
<circle cx="39" cy="68" r=".51"/>
<circle cx="49.2" cy="68" r=".51"/>
<circle cx="64.4" cy="68" r=".51"/>
</g>
<g font-size="3.6" fill="#800000">
<text x="47.9" y="115.9" transform="rotate(-90 47.9 115.9)">USB</text>
<text x="237.1" y="154.3">Original Design by:</text>
<text x="237.1" y="159.4">Buechly and N. Seidle</text>
<text x="172.4" y="186.1">Design by:</text>
</g>
<g font-size="2.7" fill="#800000">
<text x="173.6" y="165.7">Released under the Creative Commons</text>
<text x="173.6" y="169.6">Attribution Share-Alike 3.0 License</text>
<text x="173.6" y="173.4">http://creativecommons.org/licenses/by-sa/3.0</text>
</g>
<g font-size="2.5" fill="#808080">
<text x="41.8" y="26.1">VBUS</text>
<text x="67.5" y="26.3">V_BATT</text>
<text x="106.6" y="27.6">3.3V</text>
<text x="251.3" y="26.3">3.3V</text>
<text x="34.9" y="34.3">4.7uF</text>
<text x="60.6" y="34.6">4.7uF</text>
<text x="91.1" y="32">VCC</text>
<text x="155.8" y="32.3">A0 RXTX D6 D9</text>
<text x="196.2" y="30.8">MISO</text>
<text x="197.4" y="35.8">SCK</text>
<text x="217.6" y="31.7">ISP</text>
<text x="38.1" y="39.4">C7</text>
<text x="63.8" y="39.7">C8</text>
<text x="106.1" y="41.3" transform="rotate(-90 106.1 41.3)">10k</text>
<text x="110.9" y="40.4" transform="rotate(-90 110.9 40.4)">R3</text>
<text x="194.3" y="40.9">RESET</text>
<text x="248.8" y="38.4">MOSI</text>
<text x="40.3" y="47.4">GND</text>
<text x="65.9" y="47.7">GND</text>
<text x="122.8" y="45.1">U3</text>
<text x="217.8" y="45.1">AVR_SPI_PRG_6TESTPOINTS</text>
<text x="97.8" y="48.5">RESET</text>
<text x="249.8" y="50.2">GND</text>
<text x="38" y="61.9">3.3V</text>
<text x="104" y="67">VBUS</text>
<text x="32.5" y="72.7">.1uF</text>
<text x="34.3" y="77.7">C2</text>
<text x="42.7" y="72.7">.1uF</text>
<text x="44.5" y="77.7">C3</text>
<text x="57.9" y="72.7">.1uF</text>
<text x="59.7" y="77.7">C4</text>
<text x="69.2" y="72.7">4.7uF</text>
<text x="72.4" y="77.7">C6</text>
<text x="201.6" y="73">GND</text>
<text x="92.1" y="80.3">1uF</text>
<text x="198" y="82.8">C9</text>
<text x="36.5" y="88.3">GND</text>
<text x="93.2" y="85.4">C5</text>
<text x="198" y="87.9">.1uF</text>
<text x="71" y="100">VBUS</text>
<text x="102.5" y="101">GND</text>
<text x="118" y="101.5" transform="rotate(-90 118 101.5)">Y1</text>
<text x="201.3" y="96.8">MOSI</text>
<text x="202.5" y="101.9">SCK</text>
<text x="33.2" y="106.6">USB-MICROB</text>
<text x="86.5" y="105.7">GND</text>
<text x="109.4" y="105.2" transform="rotate(-90 109.4 105.2)">8MHZ</text>
<text x="201.3" y="107">MISO</text>
<text x="61.9" y="108.6">GND</text>
<text x="44" y="119.9">USB</text>
<text x="62" y="118">R5</text>
<text x="67.2" y="118">22</text>
<text x="73.6" y="114.6">D-</text>
<text x="187.8" y="117.7">3.3V</text>
<text x="62.2" y="124.8">R4</text>
<text x="67.2" y="124.9">22</text>
<text x="73.6" y="122.2">D+</text>
<text x="95.4" y="128.9">GND</text>
<text x="122.8" y="126.4">ATMEGA32U4QFN</text>
<text x="180.2" y="134.4">USER_LED</text>
<text x="35.5" y="140.6">V_BATT VBUS</text>
<text x="180.2" y="139.5">MISO</text>
<text x="76.1" y="145.7">3.3V</text>
<text x="180.2" y="149.6">MOSI</text>
<text x="180.2" y="144.5">SCK</text>
<text x="38.7" y="155" transform="rotate(-90 38.7 155)">D1</text>
<text x="48.9" y="155" transform="rotate(-90 48.9 155)">D2</text>
<text x="51.7" y="155.3">U2</text>
<text x="104" y="155.8">V_BATT</text>
<text x="36" y="159.3" transform="rotate(-90 36 159.3)">B340A</text>
<text x="46.1" y="159.3" transform="rotate(-90 46.1 159.3)">B340A</text>
<text x="136.5" y="156.5">USER_LED</text>
<text x="95.3" y="162.6">BATT+</text>
<text x="95.3" y="167.7">BATT-</text>
<text x="130.7" y="166" transform="rotate(-90 130.7 166)">LED_RES_330</text>
<text x="69.1" y="168" transform="rotate(-90 69.1 168)">C1</text>
<text x="74.2" y="168" transform="rotate(-90 74.2 168)">470pF</text>
<text x="51.7" y="175.9">MIC5219</text>
<text x="135.8" y="175.6" transform="rotate(-90 135.8 175.6)">USER_LED</text>
<text x="137.9" y="175.6" transform="rotate(-90 137.9 175.6)">BLUE</text>
<text x="33.9" y="182.2">GND</text>
<text x="74.6" y="182.2">GND</text>
<text x="102.5" y="182.2">GND</text>
<text x="129.7" y="183">GND</text>
</g>
<text font-size="2.3" fill="#800000" x="244.3" y="77.3">BMI160</text>
<g font-size="2.1" fill="#808080">
<text x="218.3" y="34.6">1</text>
<text x="226.7" y="34.6">2</text>
<text x="218.3" y="37.1">3</text>
<text x="218.3" y="39.7">5</text>
<text x="226.7" y="37.1">4</text>
<text x="226.7" y="39.7">6</text>
<text x="120.1" y="47.3">13</text>
<text x="153.7" y="47.3">36</text>
<text x="120.1" y="49.8">14</text>
<text x="120.1" y="52.4">34</text>
<text x="125.2" y="48.4">RESET</text>
<text x="125.2" y="51">VCC</text>
<text x="125.2" y="53.5">VCC</text>
<text x="139.9" y="53.5">PF5(ADC5)</text>
<text x="139.9" y="51">PF6(ADC6)</text>
<text x="139.9" y="48.4">PF7(ADC7)</text>
<text x="153.7" y="52.4">38</text>
<text x="153.7" y="49.8">37</text>
<text x="168.5" y="48.4">A0</text>
<text x="168.5" y="51">A1</text>
<text x="168.5" y="53.5">A2</text>
<text x="120.1" y="60">42</text>
<text x="120.1" y="54.9">24</text>
<text x="120.1" y="57.5">44</text>
<text x="125.2" y="56">AVCC</text>
<text x="125.2" y="58.6">AVCC</text>
<text x="139.9" y="58.6">PF1(ADC1)</text>
<text x="139.9" y="56">PF4(ADC4)</text>
<text x="153.7" y="60">41</text>
<text x="153.7" y="57.5">40</text>
<text x="153.7" y="54.9">39</text>
<text x="168.5" y="56">A3</text>
<text x="168.5" y="58.6">A4</text>
<text x="125.2" y="61.1">AREF</text>
<text x="139.9" y="61.1">PF0(ADC0)</text>
<text x="168.5" y="61.1">A5</text>
<text x="121.3" y="70.2">7</text>
<text x="125.2" y="71.3">VBUS</text>
<text x="142.4" y="71.3">PD2(RX)</text>
<text x="153.7" y="70.2">20</text>
<text x="168.5" y="71.3">D0</text>
<text x="234.2" y="70.7" transform="rotate(-90 234.2 70.7)">P$6</text>
<text x="239.3" y="70.7" transform="rotate(-90 239.3 70.7)">P$7</text>
<text x="121.3" y="75.2">6</text>
<text x="121.3" y="72.7">2</text>
<text x="125.2" y="76.3">UCAP</text>
<text x="125.2" y="73.8">UVCC</text>
<text x="141" y="76.3">PD1(SDA)</text>
<text x="142.6" y="73.8">PD3(TX)</text>
<text x="153.7" y="77.8">18</text>
<text x="153.7" y="75.2">19</text>
<text x="153.7" y="72.7">21</text>
<text x="168.5" y="76.3">D2</text>
<text x="168.5" y="73.8">D1</text>
<text x="210.6" y="77.8">P$9</text>
<text x="121.3" y="80.3">4</text>
<text x="121.3" y="82.9">3</text>
<text x="125.2" y="81.4">D+</text>
<text x="125.2" y="84">D-</text>
<text x="139.7" y="81.4">PD4(ADC8)</text>
<text x="141.2" y="78.9">PD0(SCL)</text>
<text x="146.8" y="84">PC6</text>
<text x="153.7" y="82.9">31</text>
<text x="153.7" y="80.3">25</text>
<text x="168.5" y="84">D5#</text>
<text x="168.5" y="78.9">D3#</text>
<text x="168.5" y="81.4">D4/</text>
<text x="171.9" y="81.4">A6</text>
<text x="210.6" y="82.9">P$4</text>
<text x="219.1" y="84">INT1</text>
<text x="219.1" y="78.9">INT2</text>
<text x="235.3" y="82.4" transform="rotate(-90 235.3 82.4)">GNDIO</text>
<text x="240.4" y="80.1" transform="rotate(-90 240.4 80.1)">GND</text>
<text x="138.5" y="86.5">PD7(ADC10)</text>
<text x="146.9" y="89">PE6</text>
<text x="153.7" y="85.4">27</text>
<text x="153.7" y="87.9">1</text>
<text x="168.5" y="86.5">D6#</text>
<text x="168.5" y="89">D7</text>
<text x="172.5" y="86.5">/A7</text>
<text x="246.7" y="89">OSD0</text>
<text x="257.2" y="87.9">P$11</text>
<text x="120.1" y="93">17</text>
<text x="125.2" y="94.1">XTAL1</text>
<text x="138.6" y="94.1">PB5(ADC12)</text>
<text x="138.8" y="91.6">PB4(ADC11)</text>
<text x="153.7" y="90.5">28</text>
<text x="153.7" y="93">29</text>
<text x="153.7" y="95.5">30</text>
<text x="168.5" y="91.6">D8</text>
<text x="168.5" y="94.1">D9#/A8</text>
<text x="209.5" y="95.5">P$14</text>
<text x="209.5" y="90.5">P$12</text>
<text x="219.1" y="91.6">CSB</text>
<text x="246.5" y="94.1">OCSB</text>
<text x="257.2" y="93">P$10</text>
<text x="120.1" y="98.1">16</text>
<text x="125.2" y="99.2">XTAL2</text>
<text x="138.6" y="96.7">PB6(ADC13)</text>
<text x="139.7" y="101.7">PD6(ADC9)</text>
<text x="146.9" y="99.2">PB7</text>
<text x="153.7" y="98.1">12</text>
<text x="153.7" y="100.6">26</text>
<text x="168.5" y="96.7">D10#</text>
<text x="168.5" y="99.2">D11#</text>
<text x="168.5" y="101.7">D12/A10</text>
<text x="209.5" y="100.6">P$13</text>
<text x="219.1" y="101.7">SCL/SCK</text>
<text x="219.1" y="96.7">SDA/MOSI</text>
<text x="246.7" y="101.7">ASCX</text>
<text x="257.2" y="100.6">P$3</text>
<text x="120.1" y="103.2">33</text>
<text x="125.2" y="104.3">PE2/HWB</text>
<text x="140" y="106.8">PB3(MISO)</text>
<text x="146.8" y="104.3">PC7</text>
<text x="153.7" y="105.7">11</text>
<text x="153.7" y="103.2">32</text>
<text x="168.5" y="106.8">D14</text>
<text x="168.5" y="104.3">D13#</text>
<text x="210.6" y="105.7">P$1</text>
<text x="219.1" y="106.8">ADDR/MISO</text>
<text x="246.7" y="106.8">ASDX</text>
<text x="257.2" y="105.7">P$2</text>
<text x="49.5" y="113.3">D-</text>
<text x="49.5" y="110.8">VBUS</text>
<text x="49.5" y="108.2">GND*3</text>
<text x="118.1" y="113.3">15*2</text>
<text x="121.3" y="110.8">5</text>
<text x="125.2" y="111.9">UGND</text>
<text x="140" y="111.9">PB2(MOSI)</text>
<text x="141.1" y="109.4">PB1(SCK)</text>
<text x="153.7" y="113.3">8</text>
<text x="153.7" y="108.2">9</text>
<text x="153.7" y="110.8">10</text>
<text x="168.5" y="109.4">D15</text>
<text x="168.5" y="111.9">D16</text>
<text x="235.3" y="113.9" transform="rotate(-90 235.3 113.9)">VDD</text>
<text x="240.4" y="113.9" transform="rotate(-90 240.4 113.9)">VDDIO</text>
<text x="49.5" y="115.9">D+</text>
<text x="120.1" y="115.9">23</text>
<text x="120.1" y="118.4">35</text>
<text x="125.2" y="114.4">GND</text>
<text x="125.2" y="117">GND</text>
<text x="125.2" y="119.5">GND</text>
<text x="142.6" y="114.4">PB0(SS)</text>
<text x="146.8" y="119.5">PD5</text>
<text x="153.7" y="118.4">22</text>
<text x="168.5" y="114.4">D17/RX LED</text>
<text x="168.5" y="119.5">TX LED</text>
<text x="120.1" y="120.9">43</text>
<text x="125.2" y="122.1">GND</text>
<text x="234.2" y="122.4" transform="rotate(-90 234.2 122.4)">P</text>
<text x="234.2" y="120.9" transform="rotate(-90 234.2 120.9)">$8</text>
<text x="239.3" y="122.4" transform="rotate(-90 239.3 122.4)">P</text>
<text x="239.3" y="120.9" transform="rotate(-90 239.3 120.9)">$5</text>
<text x="54.1" y="160.2">IN OUT</text>
<text x="54.1" y="165.2">GND</text>
<text x="54.1" y="170.3">EN</text>
<text x="59.2" y="170.3">BP</text>
</g>
<g font-size="1.8" fill="#808080">
<text x="31.4" y="21">Charge Circuit Bypass</text>
<text x="56.8" y="21">Battery Input Bypass</text>
<text x="183.8" y="21">ISP PINS</text>
<text x="31.7" y="56.5">32u4 BYPASS</text>
<text x="56.8" y="56.5">MIC5219 BYPASS</text>
<text x="183.8" y="58.8">BMI160</text>
<text x="114.2" y="81.3">D+</text>
<text x="114.6" y="83.8">D-</text>
<text x="31.4" y="92.1">USB-CONNECTOR</text>
<text x="31.4" y="135">VOLTAGE REGULATOR</text>
<text x="92.6" y="148">BATTERY</text>
<text x="122.8" y="148">LED_BLUE</text>
</g>
<g font-size="1.8" fill="#800000">
<text x="209.9" y="34.2">MISO</text>
<text x="230.8" y="34.4">+5</text>
<text x="209.9" y="39.5">RESET</text>
<text x="209.9" y="37">SCK</text>
<text x="230.8" y="36.9">MOSI</text>
<text x="230.8" y="39.5">GND</text>
</g>
</svg>
